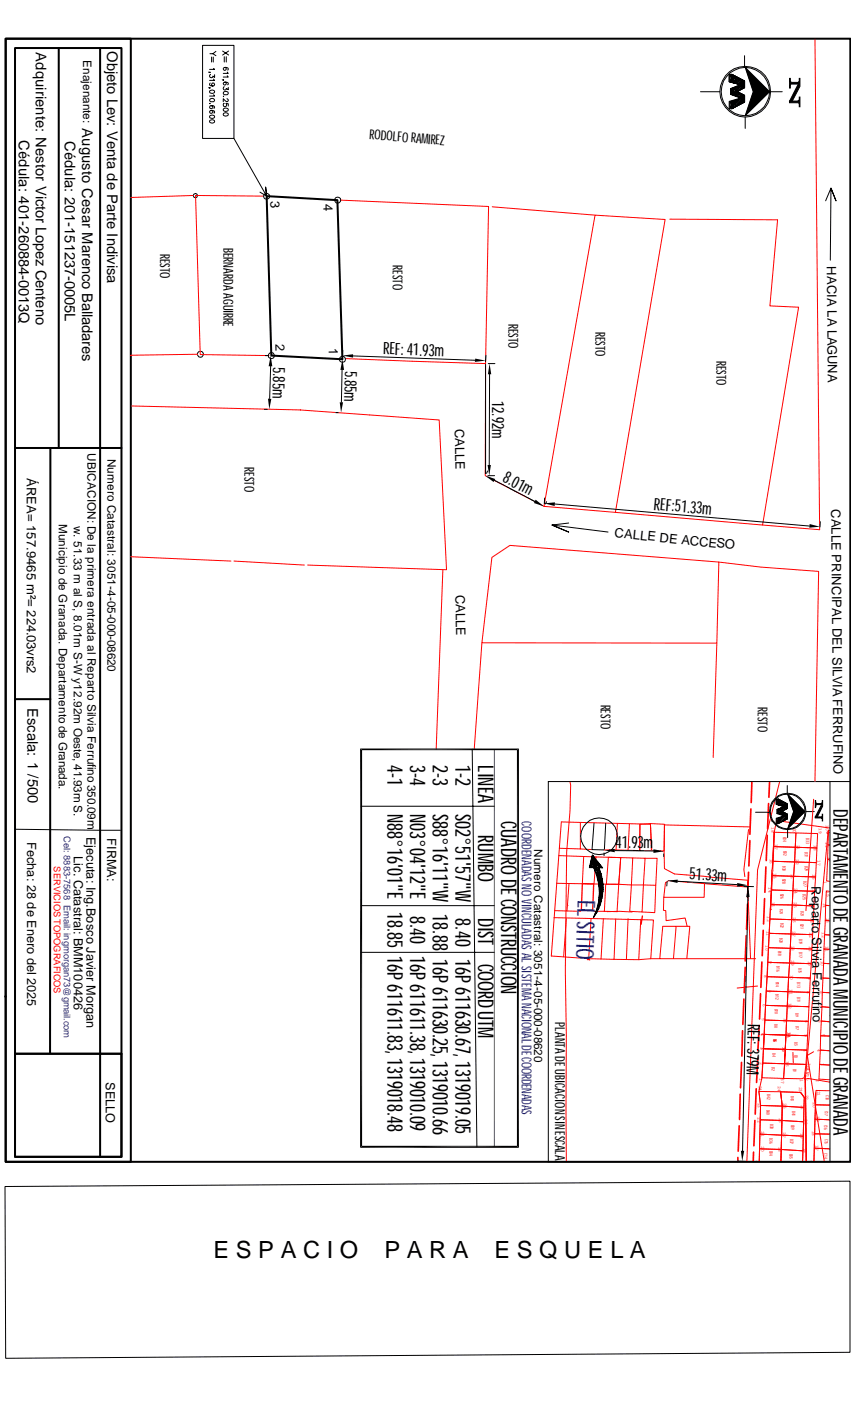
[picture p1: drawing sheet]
<svg xmlns="http://www.w3.org/2000/svg" width="216mm" height="356mm" viewBox="0 0 216 356" stroke-linecap="round" stroke-linejoin="round" font-family="sans-serif">
<g fill="none" stroke="#f00" stroke-width=".25">
<path d="M144.6 198.5l.2 .8-.2 6.5-.8 10.4-.4 30.3 .3 16.4v31.9M141.7 217.2l9.5 .3-.5 6.9-9.5-.2M141.9 215.3l5.3 .2M147.2 208.8v6.7l3 .1M151.2 217.5l6.3 .2-.5 6.8-6.3-.1M156.6 209l-.3 6.7h-3M157.5 217.7l3 .1-.3 6.8-3.2-.1-.5 6.9M159.7 209.1l-.4 6.7-3-.1M160.5 217.8h3.2l-.5 6.8h-3l-.4 6.7 3.1 .2 .3-6.9 3.2 .1 .3-6.9h-3M162.3 209.2l2.7-.2 .4 6.9h-3.1zM162.4 209.2l-.1 6.7-3-.1M165 209.2l-22.6-.6-2.5 34.1 9.5 .6"/>
<path d="M189.9 210.5l-1.2 10.2 .3 1.9M190.3 209.9l-21.7-.5-.1 6.6M210.5 214.5h-.4l-.1 3.6h.5M140.5 232.9l25.3 .6-.7 9.8M143.7 233.2l-.7 9.6M143.8 231.2l3.5 .1M144 229.8h.1M144.4 224.3l-.6 6.9-3.1-.1M149.9 233.2l-.5 10.1M150.5 231.3l6.1 .1M153.1 233.2l-.6 10.2M154 231.4l6.4 .1"/>
<path d="M156.2 233.3l-.4 10.2-6.4-.2M159.3 233.2l-.4 10.3M162.6 233.3l-.5 10.3M166.4 224.7l-.3 6.9-3.2-.1M168.4 227.8l-.1 3.3h.6l.1 2.6 4.8-.7 .5 2.1M171.5 235.1h3.5l-.8 8.2M189.7 223.7l.7 19.6M149 242.9l.7 .9M149.2 243.1l.4 .1-.1 .4-.4-.1zM149.8 243l-.9 .7M165.1 243.3l-3 .3-6.3-.1M165.1 243.3h26.6"/>
<path d="M167.4 243.3l.7-8.2h3.4l-.6 8.2M192.2 250.3l-5.2 .5M192.5 277l5.5 .1 .5 3.7 5.5 .3-.1 3.6-5.5-.3 .1-3.6-5.5-.2zM204.3 273.8l.3 21M198.1 294.8l.4-14-.5-3.7 5.1 .2 .9 1.3-.4 16.2"/>
</g>
<path d="M150.7 208.9l-.5 6.7 3.1 .1 .4-6.7" fill="none" stroke="#000" stroke-width=".25"/>
<path d="M204.3 273.8l.3 21" fill="none" stroke="#f00" stroke-width=".34"/>
<path d="M204.2 273.6h.9l-.1 .3z" fill="#f00"/>
<g fill="none" stroke="#f00" stroke-width=".25">
<path d="M206.8 9.8l1.1 124.7-14.4-1.2M49 49.6l-15.8 .5M66.9 49.8l-17.3-.2 1.2 40.4 17.4 .3M86.4 50.8l37.6 1.6-.8 39.9-35.6-1.3M124.9 52.5l26.1 2.1M151 54.6l17.7 1.1-12.6 74.3-18.1-1.5zM169.9 55.6l27.4 .2-2 21.8 7.3 .4-9.1 55.3-37.4-3.3M50.1 89.9l-17 .3M123.2 92.9l-.1 27.8 14.9 7.8M33.2 103l43 1.1 35.2 2.5 1.9 38-35.2-1.2M33.2 141.3l25.4 1.1M59.4 142.4l17.8 1"/>
<path d="M112.4 144.7l-1.7 45.5M124.8 141.5l4.6-3.1 53 4.3-.5 20.5h-59.6zM182.4 142.7l10.6 1.2 14.7 1.1-.9 53.4M122.3 163.2l-2 27M181.9 163.2l-1 29.1M197.8 198.5l-5.6 22.3-2.7 74M148.1 217.4l-.4 6.9M154.3 217.6l3.2 .1-.5 6.8h-3.2zM165 209l3.6 .2-.1 6.8-3.2-.1zM168.5 216.1l.1 4.4 2.5 1.3 18.8 1.6-.2 1.7M196.1 218.6l5.5 .2-.3 3.6-5.5-.2zM196.3 214.9l5.5 .2-.2 3.7-5.5-.2z"/>
<path d="M196.3 211.2l.2 .1M196.4 211.2l5.5 .2-.1 3.7-5.5-.2zM201.6 218.8l5.5 .1-.2 3.7-5.6-.2zM201.8 215.1l5.5 .1-.2 3.7-5.5-.1zM201.9 211.4l5.5 .2-.1 3.6-5.5-.1zM206.4 202.9l-1.9 28.2M209.9 211.2h.3v.4h-.3zM210.1 211.4l-5.8 62.4 .3 21M210.5 210.8l-.3-.1-.1 3.8h.4M210.5 218.1h-.5l-.3 5.5 .8 .1M210.5 210.1l-13.5-1.8-.6 2.9-3.1 62.4-.8 3.4 .5 3.6-.4 14.2 .1-3.2 5.5 .2-.1 3 .1-3 5.5 .3-.1 2.7M153.7 224.5l-.4 6.8"/>
<path d="M168.8 224l.9-.5 9 .8-.1 3.5h-10.2zM178.7 224.3l10.9 .8M195.2 236.9l5.5 .2-.2 3.6-5.5-.2zM195.3 233.3l5.5 .1-.1 3.7-5.5-.2zM195.4 230.8l.2 .2M195.5 229.6l5.5 .1-.2 3.7-5.5-.1zM195.7 225.9l5.5 .2-.2 3.6-5.5-.1zM195.8 222.2l5.5 .2-.1 3.7-5.5-.2zM200.7 237.1l5.5 .1-.2 3.7-5.5-.2zM200.8 233.4l5.5 .2-.1 3.6-5.5-.1zM201 229.7l5.5 .3-.2 3.6-5.5-.2zM201.2 226.1l5.5 .1-.2 3.8-5.5-.3z"/>
<path d="M201.3 222.4l5.6 .2-.2 3.6-5.5-.1zM210.5 226.2l-.9-.1-.1 3.7 1 .1-1-.1-.1 3.8 1.1 .1-1.1-.1-.2 3.6 1.3 .1-1.3-.1-.2 3.7 1.5 .1-1.5-.1v3.6l1.5 .1-1.5-.1-.2 3.7 1.7 .1-1.7-.1-.2 3.7 1.9 .1-1.9-.1-.1 3.6 2 .2-2-.2-.1 3.7 2.1 .1-2.1-.1-.2 3.7 2.3 .1-2.3-.1-.1 3.6 2.4 .2-2.4-.2-.2 3.7 2.6 .1-2.6-.1-.1 3.7 2.7 .2M194.1 258.9l5.5 .2-.2 3.6-5.5-.1zM194.2 255.2l5.5 .2-.1 3.7-5.5-.2zM194.4 251.5l5.5 .2-.2 3.7-5.5-.2zM194.6 247.9l5.5 .2-.2 3.6-5.5-.2zM194.8 244.3l5.5 .1-.2 3.7-5.5-.2zM195 240.5l5.5 .2-.2 3.7-5.5-.1zM199.6 259.1l5.5 .1-.2 3.7-5.5-.2zM199.7 255.4l5.5 .1-.1 3.7-5.5-.1zM199.9 251.7l5.5 .2-.2 3.6-5.5-.1zM200.1 248.1l5.5 .1-.2 3.7-5.5-.2z"/>
<path d="M200.3 244.4l5.5 .2-.2 3.6-5.5-.1zM200.5 240.7l5.5 .2-.2 3.7-5.5-.2zM193.5 269.8l5.6 .2-.3 3.7-5.5-.1zM193.7 266.2l5.5 .2-.1 3.6 5.4 .2 .2-3.7-5.5-.1-.1 3.6-5.6-.2zM193.9 262.6l5.5 .1-.2 3.7-5.5-.2zM197 273.6h.1M198 277.1l5.1 .2 .9 1.3v2.5l-5.5-.3zM199.1 270l5.4 .2-.5 3.4-.6 .2-4.6-.1zM199.4 262.7l5.5 .2-.2 3.6-5.5-.1zM201.2 267.1l.1 2.6M203.1 277.3l.9 1.3M204.1 273.6h.3l-.1 .4z"/>
<path d="M205 273.7l5.5 1M206.4 267l-1.6 .9 4.3 26.9M210.5 276.9l-3.5-.1-.1 3.6 3.6 .1-3.6-.1-.1 3.7 3.7 .1-3.7-.1-.1 3.7 3.8 .1-3.8-.1-.1 3.6 3.9 .2-3.9-.2-.1 3.4 .4-17.4M192.8 287.9l5.5 .2-.1 3.7-5.5-.2zM192.9 284.2l5.5 .2-.1 3.7-5.5-.2zM193 280.6l5.5 .2-.1 3.6-5.5-.2zM198.3 288.1l5.5 .3-.1 3.7-5.5-.3zM198.4 284.4l5.5 .3-.1 3.7-5.5-.3z"/>
</g>
<g fill="none" stroke="#f00" stroke-width=".42">
<path d="M190.8 198.5l-.2 5.2M195.2 198.5l-.1 3.9M190.2 213.4l-.2 6.4M190.5 205.3l-.3 6.5M194.6 212l-.2 6.4M195 204l-.3 6.4M189.3 237.5l-.2 6.4M189.7 229.4l-.3 6.5M189.9 221.4l-.2 6.4M193.6 236.1l-.2 6.5M194 228.1l-.3 6.4M194.3 220l-.2 6.5"/>
<path d="M188.7 253.6l-.2 6.4M189.1 245.5l-.3 6.5M193 252.2l-.3 6.5M193.3 244.2l-.3 6.4M187.8 277.7l-.2 6.4M188.1 269.7l-.2 6.4M188.4 261.6l-.2 6.5M191.9 276.4l-.3 6.4M192.3 268.3l-.4 6.4M192.6 260.3l-.3 6.4M187.2 293.8v1M187.5 285.8l-.2 6.4"/>
<path d="M191.2 292.4l-.1 2.4M191.5 284.4l-.2 6.4"/>
</g>
<path d="M196.5 211.2l-.5 9.6M147.7 224.3l2.9 .1-.2 6.6-2.9-.1zM163 232.5l-.4 2.1M195.9 221.3l-.3 9.6" fill="none" stroke="#f00" stroke-width=".34"/>
<path d="M195.9 220.8v.1M195.9 221.1v.1M195.9 221h.1M195.9 221.3h.1M196 221.1h.1" fill="none" stroke="#ff7f00" stroke-width=".34"/>
<g fill="none" stroke="#000" stroke-width=".25">
<path d="M51.4 11.5h8v23.6h-8zM52.9 18.3l.4 .1M53.3 13.6h.7M53.4 18.9l-.1 .1a.48 .48 0 0 0 0 .6 .48 .48 0 0 0 .6 0l.1-.3 .4 .3v-.6M53.7 14.5v1.2M54.1 14.5v1.2M54.2 17.4l.2 .2h-1.2M54.8 13l-.8 .6 .8 .5M56.5 13l1.5 1M56.9 14.4v1.3M57.1 17.1a.38 .38 0 0 1 .3 .5 .38 .38 0 0 1-.6 .2 .38 .38 0 0 1 0-.6l1 .1 .1 .3-.2 .2M57.4 14.4v1.3"/>
<path d="M57.7 18.3l.2 .3h-1.3M57.7 19.2l.2 .4h-1.3M58 13l-1.5 1M185 18.9h.7v1.9l2.7 .8-3.1 .9 2.6-1-2.9-.8zM185.7 18.9l3.1 1.7v1.7l-1.8 1 1.9 .9-.1 1.7-3.1 1.7v-1.9l2.6-.8-2.6-.9v-1.5l2.6-.9-2.6-.9zM186.1 19.1v1.8M186.6 19.4v1.7M187 19.6v1.6M187.5 19.8v1.5zM188.9 14.1v2.9M189.1 17.1l6.1 6.2-6.1 6.1 2-6.1zM189.4 17.7l5.6 5.6-5.6 5.6 1.9-5.6z"/>
<path d="M189.7 18.2l5.1 5.1-5.1 5 1.7-5zM190.1 18.8l4.5 4.5-4.5 4.5 1.5-4.5zM190.4 19.3l4 4-4 3.9 1.4-3.9zM190.8 19.9l3.3 3.4-3.3 3.4 1.1-3.4zM52.9 22.3l.4 .1M53.3 23l.6-.1 .5 .3a.65 .65 0 0 1-.6 .5 .65 .65 0 0 1-.6-.5zM53.3 29.4l.6-.2 .5 .3a.65 .65 0 0 1-.6 .6 .65 .65 0 0 1-.6-.6zM53.3 30.6l.6-.2 .5 .3a.65 .65 0 0 1-.6 .6 .65 .65 0 0 1-.6-.6zM53.3 21.1v.1a.62 .62 0 0 0 .4 .7 .62 .62 0 0 0 .7-.4 .41 .41 0 0 0-.3-.5 .41 .41 0 0 0-.5 .4 .41 .41 0 0 0 .4 .4M53.3 26.2v.1M53.4 25.1h.8l.2 .3a.68 .68 0 0 1-.6 .4 .68 .68 0 0 1-.6-.4zM53.6 26.8l.3 .2v.4l-.3 .2-.4-.3a.6 .6 0 0 1 .6-.5 .6 .6 0 0 1 .6 .6l-.1 .1"/>
<path d="M53.6 28l.3 .2v.4l-.3 .2-.4-.4a.61 .61 0 0 1 .7-.4 .61 .61 0 0 1 .5 .7h-.1M54.2 20.1l.2 .3h-1.2M54.2 24l.2 .4h-1.2M56.4 20.2l.3 .1M56.7 23.4a.62 .62 0 0 1 .8-.2 .62 .62 0 0 1 .3 .7l-.1 .1h-.8l-.3-.3zM56.7 27.6a.62 .62 0 0 1 .8-.2 .62 .62 0 0 1 .3 .7l-.9 .1-.3-.3zM56.7 28.8a.62 .62 0 0 1 .8-.2 .62 .62 0 0 1 .3 .7l-.9 .1-.3-.3zM56.7 24.5v.1M56.9 22a.4 .4 0 0 0-.2 .7 .4 .4 0 0 0 .7-.3l.5 .4v-.6M56.9 26.2h-.2a.48 .48 0 0 0 0 .7 .48 .48 0 0 0 .7 0l.1-.4-.2-.3 .6 .1v.6M57.1 20.8a.38 .38 0 0 1 .3 .5 .38 .38 0 0 1-.6 .2 .38 .38 0 0 1 0-.6l1 .1 .1 .3-.2 .2M57.6 25.1l.3 .2-.2 .5-1.1-.7v.7"/>
<path d="M59.4 35.1l8.2 14.7-.2-2.3 .2 2.3-1.6-1M177.7 23.3h4.9M185 20.7l2.9 .8M185.3 24l3 .9-2.6 .8v1.9h-.7v-1.9l2.9-.8zM185.7 20.8v-1.9h-.7v1.8l2.9 .8-2.6 1v1.5h.4v-1.5l2.7-.9-2.7-.8v-1.9l3.2 1.7v1.7M185.7 22.5v1.5l2.6 .9M186.1 22.4v1.7M186.1 25.6v1.7M186.6 22.2v2.1M186.6 25.4v1.7M187 23.3l1.9 .9v1.7v-1.7M187 22v2.5"/>
<path d="M187 25.3v1.5M187.5 21.9v1.1M187.5 23.5v1.1M187.5 25.1v1.6M187.8 20.1v1.3M187.8 21.8v1.1M187.8 23.6v1.1M187.8 25.1v1.4M188.1 20.2v1.3M188.1 21.7v1M188.1 23.8v1M188.1 25v1.3"/>
<path d="M188.3 20.3v2.3M188.3 21.6l-2.6-.8v-1.9l3.2 1.7v1.7l-1.9 1 1.9 .9v1.7l-3.2 1.7v-1.9l2.6-.8-2.6-.9v-1.5l2.7-.9M188.3 23.9v2.3M188.5 20.4v2M188.5 24v2.1M188.6 20.5v1.9M188.6 24v2.1M188.7 20.5v1.9M188.7 24.1v1.9M188.9 22.3v-1.7l-3.2-1.7v1.9l2.7 .8-2.7 .9v1.5M188.9 24.3v1.6l-3.2 1.7v-1.9M188.9 20.6v1.7"/>
<path d="M189.1 29.7v2.9M191.1 20.4l2.9 2.9-2.9 2.9 .9-2.9zM191.4 20.9l2.3 2.4-2.3 2.3 .8-2.3zM191.8 21.5l1.7 1.8-1.7 1.8 .6-1.8zM192.1 22l1.3 1.3-1.3 1.2 .4-1.2zM192.4 22.6l.7 .7-.7 .7 .3-.7zM192.7 22.9l.3 .4-.3 .3zM195.5 23.3h3M49.2 49.3l.4-.2 .4 .2 .1 .3-.1 .4-.4 .2-.4-.2-.2-.4zM209.5 51l1.3-3.2 1.3 3.2-1.3-3.2-.1 18.2M67.3 90.3h.9M68.7 93l-.3 8.2"/>
<path d="M85.5 91.2h.7M86.8 93.9l-.2 8.2M87 88.9l-.1 1.6M89.6 90.3l30.9 1.1M123.2 92.5v27.7M123.3 90.2l-.1 1.6M123.9 92.3h1.7M124.2 95l-.1 23M67.1 103.9h.7M85.2 104.7h.7M123.7 119.5l-.3 .6M123.8 120.7h1.7"/>
<path d="M125.5 121.9l10.1 5.4M138.2 126.4l-.1 1.4M138.7 127.3l-.4 .6M140.8 127.9l64.5 5.6M144.3 132.8l-4.3 .5 4.3 1.7-4.3-1.7 14.3 1.7M208.1 132.4l-.1 1.4M119.8 190.2l1.2 100.9M125.4 190.2v100.9M139.1 198.4h71.5v96.5h-71.5zM199.7 199.4v2M210.6 198.4h5.1M4 210.5l26.6 .2"/>
<path d="M91.6 204.6h33.8M149.7 219.9l-.1 .1M149.8 219.4l.2 .1 .3-.1M149.9 219.9l.1 .1 .2-.1M149.9 218.4l.2 .1 .3-.1M149.9 218.9l.2 .1 .2-.1M150 218.1h.1M150 218.6l-.1 .2M150 219.1l-.2 .1M150 219.6l-.3 .1M150.1 219.6l.2 .3 .2-.2M150.2 218.1l.2 .2 .2-.2"/>
<path d="M150.2 218.6l.2 .2 .1-.2M150.2 219.1l.2 .3 .1-.3M150.3 217l2.6 3.3-1-.1a12.7 12.7 0 0 1-1.4 12.7 14.3 14.3 0 0 0 .1-12.7h-1.1zM150.3 217.1l.2 .2M150.3 217.6l.2 .2 .1-.2M150.4 217.3l-.1 .2M150.4 217.8l-.3 .1M150.4 220l.1 .1 .3-.1M150.5 218.4l.1 .2 .3-.2M150.5 218.9l.1 .2 .2-.2M150.5 219.4l.1 .2 .2-.1M150.5 217.8l.2 .2 .2-.2"/>
<path d="M150.5 217.3h.1M150.6 219.7l.2 .2 .2-.2M150.7 218.1l.3 .3 .1-.2M150.7 218.6l.2 .3 .2-.2M150.7 219.2l.2 .2 .1-.2M150.9 220l.1 .1 .3-.1M151 218.4l.1 .2 .3-.2M151 218.9l.1 .2 .2-.2M151 219.5l.1 .1 .2-.1M151.1 219.7l.3 .2 .2-.2M151.2 218.7l.2 .2 .2-.2M151.2 219.2l.2 .2 .2-.2"/>
<path d="M151.4 220l.2 .2M151.5 218.9l.1 .2 .2-.2M151.5 219.5l.1 .1 .2-.1M151.7 219.2l.2 .3 .2-.2M151.7 219.7l.2 .3 .2-.2M152 219.5l.1 .2 .2-.2M152.2 219.8l.4 .1M153.2 216.5v.7M156 215.9l9.8 .1M168.4 216.7v.7M191.7 206.2h3.5M195.7 208.4h.3"/>
<path d="M196.9 202.9h.5v1.3l1.9 .5-2.2 .8 1.9-.8-2.1-.6zM196.9 204.1l2.1 .6M197.1 206.5l.3-.1 1.9 .7-1.9 .6v1.3h-.5v-1.3l2.1-.6zM197.4 202.9l2.3 1.1v1.2l-1.3 .7 1.3 .8v1.2l-2.3 1.1v-1.3l1.9-.6-1.9-.7v-1l1.9-.7-1.9-.5zM197.4 202.8l2.2 1.2v1.2l-1.2 .7 1.3 .8-.1 1.2-2.2 1.1v-1.3l1.9-.6-1.9-.7v-1l1.9-.7-1.9-.6zM197.4 204.2v-1.3h-.5v1.2l2.1 .6-1.9 .8v1l.3-.1v-1l1.9-.7-1.9-.5v-1.3l2.3 1.1v1.2M197.4 205.4v1l1.9 .7M197.7 203v1.3M197.7 205.3v1.3M198 203.2v1.2M198 205.2v1.5M198.4 205.9l1.3 .8v1.2v-1.3"/>
<path d="M198.4 203.4v1.1M198.4 205.1v1.7M198.6 203.5v1.1zM198.6 205v.8M198.6 206.1v.8M199 203.6v1M199 204.9v.8M199 206.2v.8M199.1 203.7v1M199.1 204.8v.8M199.1 206.3v.8M199.3 203.8v1.7"/>
<path d="M199.3 206.4v1.7M199.4 203.9v1.5M199.4 206.5v1.5M199.6 204v1.3M199.6 206.5v1.4M199.7 205.2v-1.2l-2.3-1.1v1.3l1.9 .5-1.9 .7v1M199.7 206.7v1.2l-2.3 1.1v-1.3M199.7 204v1.2M199.8 201.6l4.4 4.4-4.4 4.4 1.5-4.4zM199.8 210.6v2M200.1 201.9l4 4.1-4 4 1.3-4zM200.3 202.4l3.7 3.6-3.7 3.5 1.3-3.5z"/>
<path d="M200.6 202.7l3.2 3.3-3.2 3.2 1.1-3.2zM200.8 203.1l2.8 2.9-2.8 2.8 1-2.8zM201.1 203.5l2.4 2.5-2.4 2.4 .7-2.4zM201.3 203.9l2.1 2.1-2.1 2 .7-2zM201.5 204.3l1.7 1.7-1.7 1.6 .6-1.6zM201.8 204.7l1.2 1.3-1.2 1.3 .4-1.3zM202 205.1l.9 .9-.9 .8 .4-.8zM202.3 205.5l.5 .5-.5 .4 .1-.4zM202.4 205.7l.3 .3-.3 .2zM204.5 206h2.1M91.6 229.9h33.8M149.6 220.1v.1"/>
<path d="M149.9 220.1v.1M150.1 220.1v.1M150.5 220.2h.1M150.6 220.2l.2 .2 .2-.2M150.8 232.7h-.2M150.8 232.5v.1M150.9 220.5l.1 .1 .2-.1M151 220.7l-.1 .1M151 232.2h.1M151 231.9v.1M151.1 220.7l.2 .3 .2-.3M151.1 221.3l.1 .2 .3-.2"/>
<path d="M151.2 221l-.2 .1M151.2 231.4l.3 .2M151.2 231.9h.1M151.3 221.6l.2 .1 .2-.1M151.3 231.6l-.3 .1M151.4 220.5l.2 .2 .1-.1M151.4 221l.2 .2 .1-.1M151.4 221.8l-.1 .1M151.4 231.1l-.1 .1M151.5 231.1l.1 .1M151.6 221.3l.2 .2 .2-.2M151.6 221.8l.1 .2 .3-.2"/>
<path d="M151.6 222.3l.1 .2 .2-.2M151.6 230.1l.1 .2 .3-.2M151.6 230.6l.3 .1M151.6 220.2l.2 .3 .2-.2M151.6 220.8l.2 .2 .2-.2M151.6 222.1l-.2 .1M151.6 222.6v.1M151.6 230.4l-.1 .1M151.6 230.9l-.2 .1M151.7 223.1l.2 .3 .2-.2M151.7 229.9l-.1 .1M151.8 220l-.5 .4-.2-.2"/>
<path d="M151.8 222.6l.4 .5 .2-.2M151.8 221.6l.2 .1 .2-.1M151.8 222.1l.2 .1 .1-.1M151.8 223.4h-.1M151.8 229.9l.3 .1M151.8 230.4l.2 .1M151.9 220l.2 .2 .2-.2M151.9 220.6l.2 .1M151.9 221.1l.2 .1 .1-.1M151.9 222.8l-.2 .2M151.9 224.5l.2 .1 .2-.1M151.9 228.9l.2 .1 .2-.1"/>
<path d="M151.9 229.4l.2 .1 .1-.1M152 223.4l.1 .2 .3-.2M152 223.9l.1 .2 .2-.2M152 227.8l.1 .2 .2-.2M152 228.3l.1 .2 .2-.2M152 229.1l-.1 .2M152 229.6l-.3 .1M152.1 225.7l.4 .5 .2-.1M152.1 221.8l.1 .3 .3-.3M152.1 222.3l.1 .3 .2-.2M152.1 223.7l-.3 .1M152.1 224.2l-.2 .1"/>
<path d="M152.1 224.7l-.1 .1M152.1 226.2l.1 .3 .3-.2M152.1 226.8l.1 .2 .2-.2M152.1 227.3v.2l.3-.2M152.1 228.1l-.1 .1M152.1 228.6l-.2 .1M152.1 230.1h.1M152.1 221.3l.3 .1M152.1 222.6l-.1 .2M152.1 224.7l.2 .2 .3-.2M152.1 225.2l.2 .2 .2-.2M152.1 226.5v.2"/>
<path d="M152.1 227.1v.1M152.1 227.6l-.1 .1M152.1 228.6l.3 .2 .2-.2M152.1 229.1l.3 .2M152.1 229.6l.1 .2M152.1 220.8v.1M152.2 223.2l.2 .2 .3-.2M152.2 223.7l.2 .2 .2-.2M152.2 224.2l.2 .2 .2-.2M152.2 225h-.2M152.2 225.5l-.1 .1M152.2 226l-.1 .1"/>
<path d="M152.2 227.6l.2 .2 .3-.2M152.2 228.1l.2 .2 .2-.2M152.3 222.1l.3 .1M152.3 222.7l.2 .1 .2-.1M152.3 226.6l.2 .1 .2-.1M152.3 227.1l.2 .1 .2-.1M152.3 221.6l.2 .1M152.4 224.5l.3 .1 .1-.1M152.4 225.5l.2 .2 .1-.1M152.4 228.9h.1M152.5 220l.2 .1M152.5 223.4l.2 .2 .1-.2"/>
<path d="M152.5 223.9l.2 .2 .1-.2M152.5 225.7l-.2 .3M152.5 227.3l.3 .1M152.5 227.8l.2 .2M152.5 228.3l.2 .2M152.6 222.9l.2 .1M152.6 226.3l.1 .2 .3-.2M152.6 226.8l.1 .2 .2-.2M152.6 222.4l.1 .1M152.7 225.2l.1 .3 .2-.2M152.7 225.8l.1 .2 .2-.2M152.7 224.7l.1 .3"/>
<path d="M152.7 224.2l.3 .2M152.7 227.6l.1 .1M152.7 223.7l.2 .2M152.7 223.2l.1 .1M152.8 227.1l.1 .1M152.8 226.6l.1 .1M152.8 226.1h.2M152.9 225.6h.1M152.9 225l.1 .1M153 224.8l-.4 .4-.2-.2M153 224.5h.1M169.2 223.8v1.1"/>
<path d="M172 223.7l15 .8M188.6 225h2.6M189.7 225v1.1M189.7 227.7l-1.3 64.4M1.2 252.9l.2-.2 .2 .2-.1 .2zM91.6 241.7h33.8M187.1 294.7l2.6 .1M1.3 301.2l214.3-1.4v43.4l-214.2 1.6z"/>
<circle cx="189.1" cy="23.3" r="6.4"/>
<circle cx="189.1" cy="23.3" r="6.1"/>
<circle cx="67.6" cy="49.8" r=".76"/>
<circle cx="85.7" cy="50.8" r=".79"/>
<circle cx="50.8" cy="89.9" r=".76"/>
<circle cx="68.8" cy="90.3" r=".76"/>
<circle cx="86.9" cy="91.2" r=".76"/>
<circle cx="152" cy="212.3" r="4.7"/>
<circle cx="199.8" cy="206" r="4.4"/>
<circle cx="199.9" cy="205.9" r="4.6"/>
</g>
<path d="M1.4 9.8h214.3v285.1h-214.3zM1.4 9.8h31.8v285.1h-31.8zM3.8 12.2h27v281.4h-27zM14.9 12.2v101.5M25.4 12.2v281.4M67.6 49.8l18 1 1.3 40.4-18.1-.9zM3.8 113.7h27M12.8 113.7l-.1 153.5M3.8 177.5h9M3.8 267.5h27v26.1h-27zM3.8 267.5h27" fill="none" stroke="#000" stroke-width=".51"/>
<g fill="#000" stroke="#000" stroke-width=".25">
<path d="M200.3 19.9h.2v.4a.4 .4 0 0 0 0 .5 .4 .4 0 0 0 .4 .1h1.6v.4h-1.6a.65 .65 0 0 0-.4 1.1h-.2z" fill-rule="evenodd"/>
<path d="M202.8 19.9h.1v2l-1.9 3.8h-.7l2.2-4.4z" fill-rule="evenodd"/>
<path d="M200.3 25.7h2.1a.42 .42 0 0 0 .4-.3 .42 .42 0 0 0 0-.4v-.4h.1v2.5h-.1v-.5a.37 .37 0 0 0-.1-.4 .37 .37 0 0 0-.3-.1h-2.1z" fill-rule="evenodd"/>
<path d="M206.8 203.2l.4 .8h1.2v.2h-1.1a.53 .53 0 0 0-.4 .8z" fill-rule="evenodd"/>
<path d="M208.6 203.2l.1 1.4-1.4 2.7h-.5l1.6-3.1z" fill-rule="evenodd"/>
<path d="M206.8 207.3h1.6l.3-.6-.1 1.7a.52 .52 0 0 0-.3-.8h-1.5z" fill-rule="evenodd"/>
</g>
<g fill="#000">
<path d="M185 18.9h.7l-.7 1.8zM185.7 18.9v2l-.7-.2zM185.7 18.9l1.3 .7-1.3 1.1zM185.7 20.7l1.3-1.1v1.7zM189.1 17.1l2 2.1v4.1zM185.7 20.7v.2zM185.7 24v.1zM185.3 24h.4zM185.3 24h.4v.1zM185.3 23.3h.4l-.4 .7zM185.7 23.3v.7h-.4zM185.3 22.5h.4l-.4 .8z"/>
<path d="M185.7 22.5v.8h-.4zM185.3 22.5l.4-.1zM185 25.7l.7-.1-.7 2zM185.7 25.6v2h-.7zM185.7 24h.2l-.2 .1zM185.7 24.1l.2-.1v.2zM185.7 20.8h.2zM185.7 20.9l.2-.1v.2zM185.7 25.6l.2-.1-.2 .2zM185.9 25.5l-.2 .2zM185.7 22.4l.2-.1zM185.9 22.3l-.2 .2z"/>
<path d="M185.7 22.5l1.3-.5-1.3 2zM187 22v2.5l-1.3-.5zM185.9 25.5l2-.6-2 .8zM185.9 25.7l2-.8v.2zM185.9 24l2 .7-2-.5zM185.9 24.2l2 .5v.2zM185.9 22.3l2-.8-2 .9zM185.9 22.4l2-.9v.3zM185.9 20.8l2 .6-2-.4zM185.9 21l2 .5zM187.9 24.7l.4 .2-.4 .2zM187.9 25.1l.4-.2z"/>
<path d="M187.9 21.4l.4 .2-.4 .2zM187.9 21.8l.4-.2zM187 23.3l1.3 .6-1.3 .6zM187 24.5l1.3-.6v1zM187 22l1.3-.4-1.3 1.7zM188.3 21.6v1l-1.3 .7zM187 19.6l1.3 .6-1.3 1.1zM187 21.3l1.3-1.1v1.4zM185.7 25.7l2.6-.8-2.6 2.7zM188.3 24.9v1.3l-2.6 1.4zM188.3 23.9l.5 .3-.5 2zM188.8 24.2v1.7l-.5 .3z"/>
<path d="M188.3 20.2l.5 .4-.5 2zM188.8 20.6v1.7l-.5 .3zM188.8 24.2v1.7zM191.1 23.3l-2 6.1zM191.1 23.3v4l-2 2.1zM191.1 19.2l4.1 4.1-4.1 4zM68.7 90.3l.4 2.7h-.9zM86.9 91.2l.4 2.7h-.9zM86.9 90.3l2.7-.4v.9zM120.6 91l2.6 .5-2.7 .4zM124.2 92.3l.4 2.7h-.8zM68 101.2l.8 .1-.5 2.6z"/>
<path d="M86.2 102.1h.8l-.5 2.6zM123.7 118h.8l-.4 2.7zM123.1 120.7l2.5 .9-.4 .7zM135.9 126.8l2.1 1.7-2.5-.8zM138.1 127.8l2.7-.3-.1 .9zM205.4 133l2.6 .7-2.7 .2zM131.1 190.4l.6 100.9-.6-.5zM131.1 190.4l.6-.4v101.3zM153.3 215.8l2.7-.3v.8zM165.8 215.6l2.7 .5-2.7 .4zM197.4 204.1v.2zM197.1 205.5l.3-.2z"/>
<path d="M197.1 206.5l.3-.1v.2zM197.4 206.4v.2zM197.1 206h.3l-.3 .5zM197.4 206v.4l-.3 .1zM197.1 205.5l.3-.1-.3 .6zM197.4 205.4v.6h-.3zM196.9 207.7l.5-.1-.5 1.4zM197.4 207.6v1.4h-.5zM196.9 202.9h.5l-.5 1.2zM197.4 202.9v1.4l-.5-.2zM197.4 204.2h.2zM197.4 204.3l.2-.1v.2z"/>
<path d="M197.4 205.4l1-.3-1 1.3zM198.4 205.1v1.7l-1-.4zM197.6 204.2l1.4 .4-1.4-.2zM197.6 204.4l1.4 .3zM197.4 206.4l1.6 .6-1.6-.4zM197.4 206.6l1.6 .5zM197.4 207.6l1.6-.5zM197.4 207.7l1.6-.6zM197.4 205.3l1.6-.6zM197.4 205.4l1.6-.7v.2zM199 207l.3 .1-.3 .1zM199 204.6l.3 .1-.3 .2z"/>
<path d="M199 204.9l.3-.2zM198.4 205.9l.9 .5-.9 .4zM198.4 206.8l.9-.4v.7zM198.4 205.1l.9-.4-.9 1.2zM199.3 204.7v.8l-.9 .4zM197.4 207.7l1.9-.6-1.9 1.9zM199.3 207.1v.9l-1.9 1zM197.4 202.8l1.9 1-1.9 .3zM197.4 204.1l1.9-.3v.9zM199.3 206.4l.3 .3-.3 1.3zM199.6 206.7v1.2l-.3 .1zM199.3 203.8l.3 .2-.3 1.5z"/>
<path d="M199.6 204v1.2l-.3 .3zM199.6 206.7v1.2zM199.8 201.6l1.5 1.4v3zM201.3 206l-1.5 4.3zM201.3 206v2.9l-1.5 1.4zM201.3 203l2.9 3-2.9 2.9zM169.2 223.5l2.8-.2-.1 .8zM187 224.1l2.7 .6-2.7 .3zM189.8 225l.4 2.7h-.9zM91.4 190l.5 100.8-.5 .5zM91.4 190l.5 .4v100.4zM91.9 290.8h39.2l-39.7 .5z"/>
<path d="M91.4 291.3l39.7-.5 .6 .5zM188 292.1h.8l-.5 2.6z"/>
</g>
<path d="M91.4 190.2h40.3" fill="none" stroke="#000" stroke-width=".42"/>
<text font-size="6.3" fill="#00f" x="146.6" y="228.5" transform="rotate(92 146.6 228.5)">EL SITIO</text>
<g font-size="6">
<text x="54.2" y="319.4">E S P A C I O</text>
<text x="97.5" y="319.4">P A R A</text>
<text x="125.5" y="319.4">E S Q U E L A</text>
</g>
<g font-size="5.5">
<text x="98.3" y="194.2" transform="rotate(90 98.3 194.2)">4-1</text>
<text x="104.1" y="194.2" transform="rotate(90 104.1 194.2)">3-4</text>
<text x="109.8" y="194.2" transform="rotate(90 109.8 194.2)">2-3</text>
<text x="115.6" y="194.2" transform="rotate(90 115.6 194.2)">1-2</text>
<text x="121.3" y="194.2" transform="rotate(90 121.3 194.2)">LINEA</text>
<text x="98.3" y="206.6" transform="rotate(90 98.3 206.6)">N88°16'01&quot;E 18.85 16P 611611.83, 1319018.48</text>
<text x="104.1" y="206.6" transform="rotate(90 104.1 206.6)">N03°04'12&quot;E 8.40 16P 611611.38, 1319010.09</text>
<text x="109.8" y="206.6" transform="rotate(90 109.8 206.6)">S88°16'11&quot;W18.88 16P 611630.25, 1319010.66</text>
<text x="115.6" y="206.6" transform="rotate(90 115.6 206.6)">S02°51'57&quot;W 8.40 16P 611630.67, 1319019.05</text>
<text x="127.2" y="208.4" transform="rotate(90 127.2 208.4)">CUADRO DE CONSTRUCCION</text>
<text x="121.3" y="212" transform="rotate(90 121.3 212)">RUMBO</text>
<text x="121.3" y="232.9" transform="rotate(90 121.3 232.9)">DIST COORD UTM</text>
</g>
<g font-size="5.2">
<text x="211.5" y="205.4" transform="rotate(90 211.5 205.4)">DEPARTAM</text>
<text x="211.5" y="221.7" transform="rotate(90 211.5 221.7)">ENTO DE GRANADA MUNICIPIO DE GRANADA</text>
</g>
<g font-size="4.3">
<text x="97.2" y="89.9" transform="rotate(2 97.2 89.9)">REF: 41.93m</text>
<text x="69.3" y="93.1" transform="rotate(91 69.3 93.1)">5.85m</text>
<text x="87.5" y="94.1" transform="rotate(91 87.5 94.1)">5.85m</text>
<text x="124.9" y="101.7" transform="rotate(90 124.9 101.7)">12.92m</text>
<text x="127.3" y="122.2" transform="rotate(27 127.3 122.2)">8.01m</text>
<text x="165.8" y="129.4" transform="rotate(5 165.8 129.4)">REF:51.33m</text>
<text x="156.1" y="215.2" transform="rotate(1 156.1 215.2)">41.93m</text>
<text x="174.8" y="223.2" transform="rotate(3 174.8 223.2)">51.33m</text>
<text x="189.7" y="259.8" transform="rotate(91 189.7 259.8)">REF: 379M</text>
</g>
<g font-size="3.7">
<text x="9.1" y="13.3" transform="rotate(90 9.1 13.3)">Adquiriente: Nestor Victor Lopez Centeno</text>
<text x="27.2" y="13" transform="rotate(90 27.2 13)">Objeto Lev: Venta de Parte Indivisa</text>
<text x="4.7" y="35.6" transform="rotate(90 4.7 35.6)">Cédula: 401-260884-0013Q</text>
<text x="16.4" y="35.8" transform="rotate(90 16.4 35.8)">Cédula: 201-151237-0005L</text>
<text x="20.8" y="32.6" transform="rotate(90 20.8 32.6)">Augusto Cesar Marenco Balladares</text>
<text x="6.9" y="179.7" transform="rotate(90 6.9 179.7)">Escala: 1 /500</text>
</g>
<g font-size="3.5">
<text x="93.6" y="35.3" transform="rotate(4 93.6 35.3)">RODOLFO RAMIREZ</text>
<text x="40.6" y="64.3" transform="rotate(90 40.6 64.3)">RESTO</text>
<text x="56.7" y="62.9" transform="rotate(90 56.7 62.9)">BERNARDA AGUIRRE</text>
<text x="99.7" y="67.3" transform="rotate(90 99.7 67.3)">RESTO</text>
<text x="129" y="82.1" transform="rotate(90 129 82.1)">RESTO</text>
<text x="151" y="84.2" transform="rotate(90 151 84.2)">RESTO</text>
<text x="181.8" y="91.6" transform="rotate(90 181.8 91.6)">RESTO</text>
<text x="62.1" y="118.6" transform="rotate(90 62.1 118.6)">RESTO</text>
<text x="152.4" y="178.8" transform="rotate(90 152.4 178.8)">RESTO</text>
<text x="192.3" y="179.5" transform="rotate(90 192.3 179.5)">RESTO</text>
<text x="140.9" y="259.5" transform="rotate(90 140.9 259.5)">PLANTA DE UBICACION SIN ESCALA</text>
</g>
<g font-size="3.5" fill="#00f">
<text x="132.4" y="208.4" transform="rotate(90 132.4 208.4)">COORDENADAS NO VINCULADAS AL SISTEM</text>
<text x="132.4" y="252.4" transform="rotate(90 132.4 252.4)">A NACIONAL DE COORDENADAS</text>
</g>
<g font-size="3.3">
<text x="68.7" y="51" transform="rotate(89 68.7 51)">3</text>
<text x="82" y="51.7" transform="rotate(89 82 51.7)">4</text>
<text x="209.8" y="67.6" transform="rotate(90 209.8 67.6)">HACIA LA LAGUNA</text>
<text x="69.9" y="87.2" transform="rotate(89 69.9 87.2)">2</text>
<text x="83.4" y="88.4" transform="rotate(89 83.4 88.4)">1</text>
<text x="115.4" y="108.8" transform="rotate(89 115.4 108.8)">CALLE</text>
<text x="6.8" y="121.3" transform="rotate(90 6.8 121.3)">ÁREA= 157.9465 m²= 224.03vrs2</text>
<text x="210.9" y="129.2" transform="rotate(90 210.9 129.2)">CALLE PRINCIPAL DEL SILVIA FERRUFINO</text>
<text x="155.8" y="136.3" transform="rotate(6 155.8 136.3)">CALLE DE ACCESO</text>
<text x="115.6" y="151" transform="rotate(89 115.6 151)">CALLE</text>
<text x="205.9" y="225" transform="rotate(90 205.9 225)">Reparto Silvia Ferrufino</text>
</g>
<g font-size="3.2">
<text x="6.9" y="213.6" transform="rotate(90 6.9 213.6)">Fecha: 28 de Enero del 2025</text>
<text x="27.2" y="212.7" transform="rotate(90 27.2 212.7)">FIRMA:</text>
<text x="18.7" y="217.3" transform="rotate(90 18.7 217.3)">Lic. Catastral: BMM100426</text>
<text x="26.8" y="274.7" transform="rotate(90 26.8 274.7)">SELLO</text>
</g>
<g font-size="3">
<text x="21.1" y="15.2" transform="rotate(90 21.1 15.2)">Enajenante:</text>
<text x="22.2" y="115.1" transform="rotate(90 22.2 115.1)">UBICACION: De la primera entrada al Reparto Silvia Ferrufino 350.09m Ejecuta: Ing.Bosco Javier Morgan</text>
<text x="27.3" y="116.4" transform="rotate(90 27.3 116.4)">Numero Catastral: 3051-4-05-000-08620</text>
<text x="14.9" y="132.9" transform="rotate(90 14.9 132.9)">Municipio de Granada. Departamento de Granada.</text>
<text x="18.7" y="133.4" transform="rotate(90 18.7 133.4)">w. 51.33 m al S, 8.01m S-W y12.92m Oeste, 41.93m S.</text>
<text x="135.6" y="215.5" transform="rotate(90 135.6 215.5)">Numero Catastral: 3051-4-05-000-08620</text>
</g>
<text font-size="2.4" fill="#00f" x="16.2" y="212.2" transform="rotate(90 16.2 212.2)">Cel: 8883-7568 Email: ingmorgan73@gmail.com</text>
<text font-size="2.4" fill="#f00" x="13.6" y="219.9" transform="rotate(90 13.6 219.9)">SERVICIOS TOPOGRAFICOS</text>
<g font-size="1.2" fill="#f00">
<text x="195.7" y="209.9" transform="rotate(90 195.7 209.9)">18</text>
<text x="209.5" y="209.4" transform="rotate(90 209.5 209.4)">10</text>
<text x="196.6" y="214.2" transform="rotate(90 196.6 214.2)">17</text>
<text x="198.7" y="212.3" transform="rotate(90 198.7 212.3)">B34</text>
<text x="198.8" y="215.9" transform="rotate(90 198.8 215.9)">B32</text>
<text x="201.3" y="210.1" transform="rotate(90 201.3 210.1)">20</text>
<text x="202.2" y="214.4" transform="rotate(90 202.2 214.4)">21</text>
<text x="204.6" y="212.8" transform="rotate(93 204.6 212.8)">B33</text>
<text x="206.5" y="214.5" transform="rotate(90 206.5 214.5)">18</text>
<text x="207.8" y="210.2" transform="rotate(90 207.8 210.2)">19</text>
<text x="209.5" y="213.8" transform="rotate(90 209.5 213.8)">11</text>
<text x="195.3" y="217.9" transform="rotate(90 195.3 217.9)">16</text>
<text x="196.3" y="221.6" transform="rotate(90 196.3 221.6)">15</text>
<text x="198.5" y="219.8" transform="rotate(90 198.5 219.8)">B30</text>
<text x="200.7" y="221.7" transform="rotate(90 200.7 221.7)">23</text>
<text x="201.9" y="218.1" transform="rotate(90 201.9 218.1)">22</text>
<text x="204.2" y="216.2" transform="rotate(93 204.2 216.2)">B31</text>
<text x="204.2" y="219.8" transform="rotate(93 204.2 219.8)">B29</text>
<text x="206.2" y="221.9" transform="rotate(90 206.2 221.9)">16</text>
<text x="207.4" y="218.3" transform="rotate(90 207.4 218.3)">17</text>
<text x="210.3" y="217.4" transform="rotate(90 210.3 217.4)">12</text>
<text x="195" y="225.2" transform="rotate(90 195 225.2)">14</text>
<text x="198" y="226.8" transform="rotate(90 198 226.8)">B26</text>
<text x="198.5" y="223" transform="rotate(90 198.5 223)">B28</text>
<text x="201.6" y="225.4" transform="rotate(90 201.6 225.4)">24</text>
<text x="203.7" y="227" transform="rotate(93 203.7 227)">B25</text>
<text x="203.9" y="223.7" transform="rotate(93 203.9 223.7)">B27</text>
<text x="206.1" y="225.6" transform="rotate(90 206.1 225.6)">15</text>
<text x="209" y="223.6" transform="rotate(90 209 223.6)">1</text>
<text x="209.8" y="226.2" transform="rotate(90 209.8 226.2)">15</text>
<text x="194.6" y="232.6" transform="rotate(90 194.6 232.6)">12</text>
<text x="195.8" y="228.9" transform="rotate(90 195.8 228.9)">13</text>
<text x="197.9" y="230.7" transform="rotate(90 197.9 230.7)">B24</text>
<text x="201.2" y="232.7" transform="rotate(90 201.2 232.7)">26</text>
<text x="201.4" y="229" transform="rotate(90 201.4 229)">25</text>
<text x="203.2" y="231.2" transform="rotate(93 203.2 231.2)">B23</text>
<text x="205.7" y="232.9" transform="rotate(90 205.7 232.9)">13</text>
<text x="205.8" y="229.2" transform="rotate(90 205.8 229.2)">14</text>
<text x="208.9" y="229.1" transform="rotate(90 208.9 229.1)">14</text>
<text x="209.7" y="232.9" transform="rotate(90 209.7 232.9)">13</text>
<text x="194.2" y="239.9" transform="rotate(90 194.2 239.9)">10</text>
<text x="194.5" y="236.2" transform="rotate(90 194.5 236.2)">11</text>
<text x="197.8" y="238.1" transform="rotate(90 197.8 238.1)">B20</text>
<text x="198" y="234.3" transform="rotate(90 198 234.3)">B22</text>
<text x="201.1" y="236.4" transform="rotate(90 201.1 236.4)">27</text>
<text x="202.8" y="238.3" transform="rotate(93 202.8 238.3)">B19</text>
<text x="203.1" y="234.4" transform="rotate(93 203.1 234.4)">B21</text>
<text x="205.4" y="236.6" transform="rotate(90 205.4 236.6)">12</text>
<text x="208.5" y="236.6" transform="rotate(90 208.5 236.6)">12</text>
<text x="195.2" y="243.8" transform="rotate(90 195.2 243.8)">9</text>
<text x="197" y="245.3" transform="rotate(90 197 245.3)">B16</text>
<text x="197.4" y="241.3" transform="rotate(90 197.4 241.3)">B18</text>
<text x="200.7" y="243.7" transform="rotate(90 200.7 243.7)">29</text>
<text x="200.8" y="240" transform="rotate(90 200.8 240)">28</text>
<text x="202.6" y="245.7" transform="rotate(93 202.6 245.7)">B15</text>
<text x="202.8" y="241.7" transform="rotate(93 202.8 241.7)">B17</text>
<text x="205.1" y="243.8" transform="rotate(90 205.1 243.8)">10</text>
<text x="205.3" y="240.2" transform="rotate(90 205.3 240.2)">11</text>
<text x="208.3" y="243.8" transform="rotate(90 208.3 243.8)">10</text>
<text x="209.5" y="240.2" transform="rotate(90 209.5 240.2)">11</text>
<text x="193.9" y="247.6" transform="rotate(90 193.9 247.6)">8</text>
<text x="194.7" y="251.2" transform="rotate(90 194.7 251.2)">7</text>
<text x="196.8" y="249.2" transform="rotate(90 196.8 249.2)">B14</text>
<text x="200.3" y="251" transform="rotate(90 200.3 251)">31</text>
<text x="200.5" y="247.4" transform="rotate(90 200.5 247.4)">30</text>
<text x="202.3" y="249.3" transform="rotate(93 202.3 249.3)">B13</text>
<text x="204.7" y="251.5" transform="rotate(90 204.7 251.5)">8</text>
<text x="205" y="247.9" transform="rotate(90 205 247.9)">9</text>
<text x="207.9" y="251.5" transform="rotate(90 207.9 251.5)">8</text>
<text x="208.1" y="247.9" transform="rotate(90 208.1 247.9)">9</text>
<text x="193.5" y="254.8" transform="rotate(90 193.5 254.8)">6</text>
<text x="196.6" y="256" transform="rotate(93 196.6 256)">B10</text>
<text x="196.8" y="252.4" transform="rotate(90 196.8 252.4)">B12</text>
<text x="200.1" y="254.7" transform="rotate(90 200.1 254.7)">32</text>
<text x="201.8" y="257.1" transform="rotate(93 201.8 257.1)">B9</text>
<text x="202.3" y="253.1" transform="rotate(93 202.3 253.1)">B11</text>
<text x="204.6" y="255.2" transform="rotate(90 204.6 255.2)">7</text>
<text x="207.9" y="255.2" transform="rotate(90 207.9 255.2)">7</text>
<text x="210.6" y="256.9" transform="rotate(93 210.6 256.9)">A10</text>
<text x="193.1" y="262.2" transform="rotate(90 193.1 262.2)">4</text>
<text x="193.4" y="258.5" transform="rotate(90 193.4 258.5)">5</text>
<text x="196.3" y="263.7" transform="rotate(93 196.3 263.7)">B6</text>
<text x="196.5" y="259.9" transform="rotate(93 196.5 259.9)">B8</text>
<text x="198.9" y="258.3" transform="rotate(90 198.9 258.3)">33</text>
<text x="199.8" y="262" transform="rotate(90 199.8 262)">34</text>
<text x="201.9" y="260.5" transform="rotate(93 201.9 260.5)">B7</text>
<text x="204.2" y="262.6" transform="rotate(90 204.2 262.6)">5</text>
<text x="204.3" y="258.9" transform="rotate(90 204.3 258.9)">6</text>
<text x="207.7" y="258.8" transform="rotate(90 207.7 258.8)">6</text>
<text x="208.6" y="262.6" transform="rotate(90 208.6 262.6)">5</text>
<text x="210.7" y="260.7" transform="rotate(93 210.7 260.7)">A8</text>
<text x="192.8" y="269.5" transform="rotate(90 192.8 269.5)">2</text>
<text x="193" y="265.9" transform="rotate(90 193 265.9)">3</text>
<text x="196" y="267.4" transform="rotate(93 196 267.4)">B4</text>
<text x="198.5" y="265.7" transform="rotate(90 198.5 265.7)">35</text>
<text x="199.4" y="269.3" transform="rotate(90 199.4 269.3)">36</text>
<text x="201.6" y="264.5" transform="rotate(93 201.6 264.5)">B5</text>
<text x="201.6" y="267.7" transform="rotate(93 201.6 267.7)">B3</text>
<text x="204" y="266.2" transform="rotate(90 204 266.2)">4</text>
<text x="204.9" y="269.8" transform="rotate(90 204.9 269.8)">3</text>
<text x="207.4" y="266.2" transform="rotate(90 207.4 266.2)">4</text>
<text x="208.3" y="269.8" transform="rotate(90 208.3 269.8)">3</text>
<text x="210.7" y="268.3" transform="rotate(93 210.7 268.3)">A4</text>
<text x="210.8" y="264.5" transform="rotate(93 210.8 264.5)">A6</text>
<text x="192.5" y="275.6" transform="rotate(90 192.5 275.6)">24</text>
<text x="192.7" y="273.6" transform="rotate(90 192.7 273.6)">1</text>
<text x="195.8" y="270.8" transform="rotate(93 195.8 270.8)">B2</text>
<text x="197.4" y="275.8" transform="rotate(90 197.4 275.8)">24</text>
<text x="198.2" y="273.7" transform="rotate(90 198.2 273.7)">37</text>
<text x="201.3" y="271.3" transform="rotate(93 201.3 271.3)">B1</text>
<text x="202.8" y="275.8" transform="rotate(90 202.8 275.8)">23</text>
<text x="203" y="273.8" transform="rotate(90 203 273.8)">1</text>
<text x="204.5" y="270.5" transform="rotate(90 204.5 270.5)">GPS Nº 12</text>
<text x="207.1" y="273.9" transform="rotate(90 207.1 273.9)">2</text>
<text x="210.7" y="271.3" transform="rotate(93 210.7 271.3)">A2</text>
<text x="192.3" y="279.9" transform="rotate(90 192.3 279.9)">23</text>
<text x="194.5" y="281.7" transform="rotate(90 194.5 281.7)">D40</text>
<text x="194.6" y="277.8" transform="rotate(90 194.6 277.8)">D42</text>
<text x="198.8" y="280.1" transform="rotate(90 198.8 280.1)">25</text>
<text x="200.7" y="278.2" transform="rotate(90 200.7 278.2)">D43</text>
<text x="203.3" y="280.4" transform="rotate(90 203.3 280.4)">21</text>
<text x="204.4" y="277.9" transform="rotate(90 204.4 277.9)">22</text>
<text x="206.2" y="279.7" transform="rotate(90 206.2 279.7)">20</text>
<text x="207.3" y="276.9" transform="rotate(90 207.3 276.9)">21</text>
<text x="209.3" y="281.9" transform="rotate(90 209.3 281.9)">C17</text>
<text x="209.5" y="278" transform="rotate(93 209.5 278)">C18</text>
<text x="192.2" y="283.5" transform="rotate(90 192.2 283.5)">22</text>
<text x="193.1" y="287.2" transform="rotate(90 193.1 287.2)">21</text>
<text x="195.4" y="285.3" transform="rotate(90 195.4 285.3)">D38</text>
<text x="197.7" y="283.7" transform="rotate(90 197.7 283.7)">26</text>
<text x="198.6" y="287.4" transform="rotate(90 198.6 287.4)">27</text>
<text x="200.7" y="285.5" transform="rotate(90 200.7 285.5)">D39</text>
<text x="201" y="282" transform="rotate(90 201 282)">D41</text>
<text x="203.1" y="287.7" transform="rotate(90 203.1 287.7)">19</text>
<text x="204.1" y="284.1" transform="rotate(90 204.1 284.1)">20</text>
<text x="206.1" y="287" transform="rotate(90 206.1 287)">18</text>
<text x="207.2" y="283.4" transform="rotate(90 207.2 283.4)">19</text>
<text x="209.1" y="285.5" transform="rotate(90 209.1 285.5)">C16</text>
<text x="193.1" y="290.9" transform="rotate(90 193.1 290.9)">20</text>
<text x="195.2" y="289" transform="rotate(90 195.2 289)">D36</text>
<text x="195.2" y="292.1" transform="rotate(90 195.2 292.1)">D34</text>
<text x="197.5" y="291.1" transform="rotate(90 197.5 291.1)">28</text>
<text x="200.3" y="292.9" transform="rotate(90 200.3 292.9)">D35</text>
<text x="200.5" y="289.1" transform="rotate(90 200.5 289.1)">D37</text>
<text x="203.9" y="291.3" transform="rotate(90 203.9 291.3)">18</text>
<text x="206.9" y="290.7" transform="rotate(90 206.9 290.7)">17</text>
<text x="209.1" y="292.8" transform="rotate(90 209.1 292.8)">C14</text>
<text x="209.3" y="289.1" transform="rotate(90 209.3 289.1)">C15</text>
<text x="191.9" y="294.6" transform="rotate(90 191.9 294.6)">1</text>
<text x="198.5" y="294.7" transform="rotate(90 198.5 294.7)">2</text>
<text x="205.8" y="294.5" transform="rotate(90 205.8 294.5)">1</text>
</g>
</svg>
